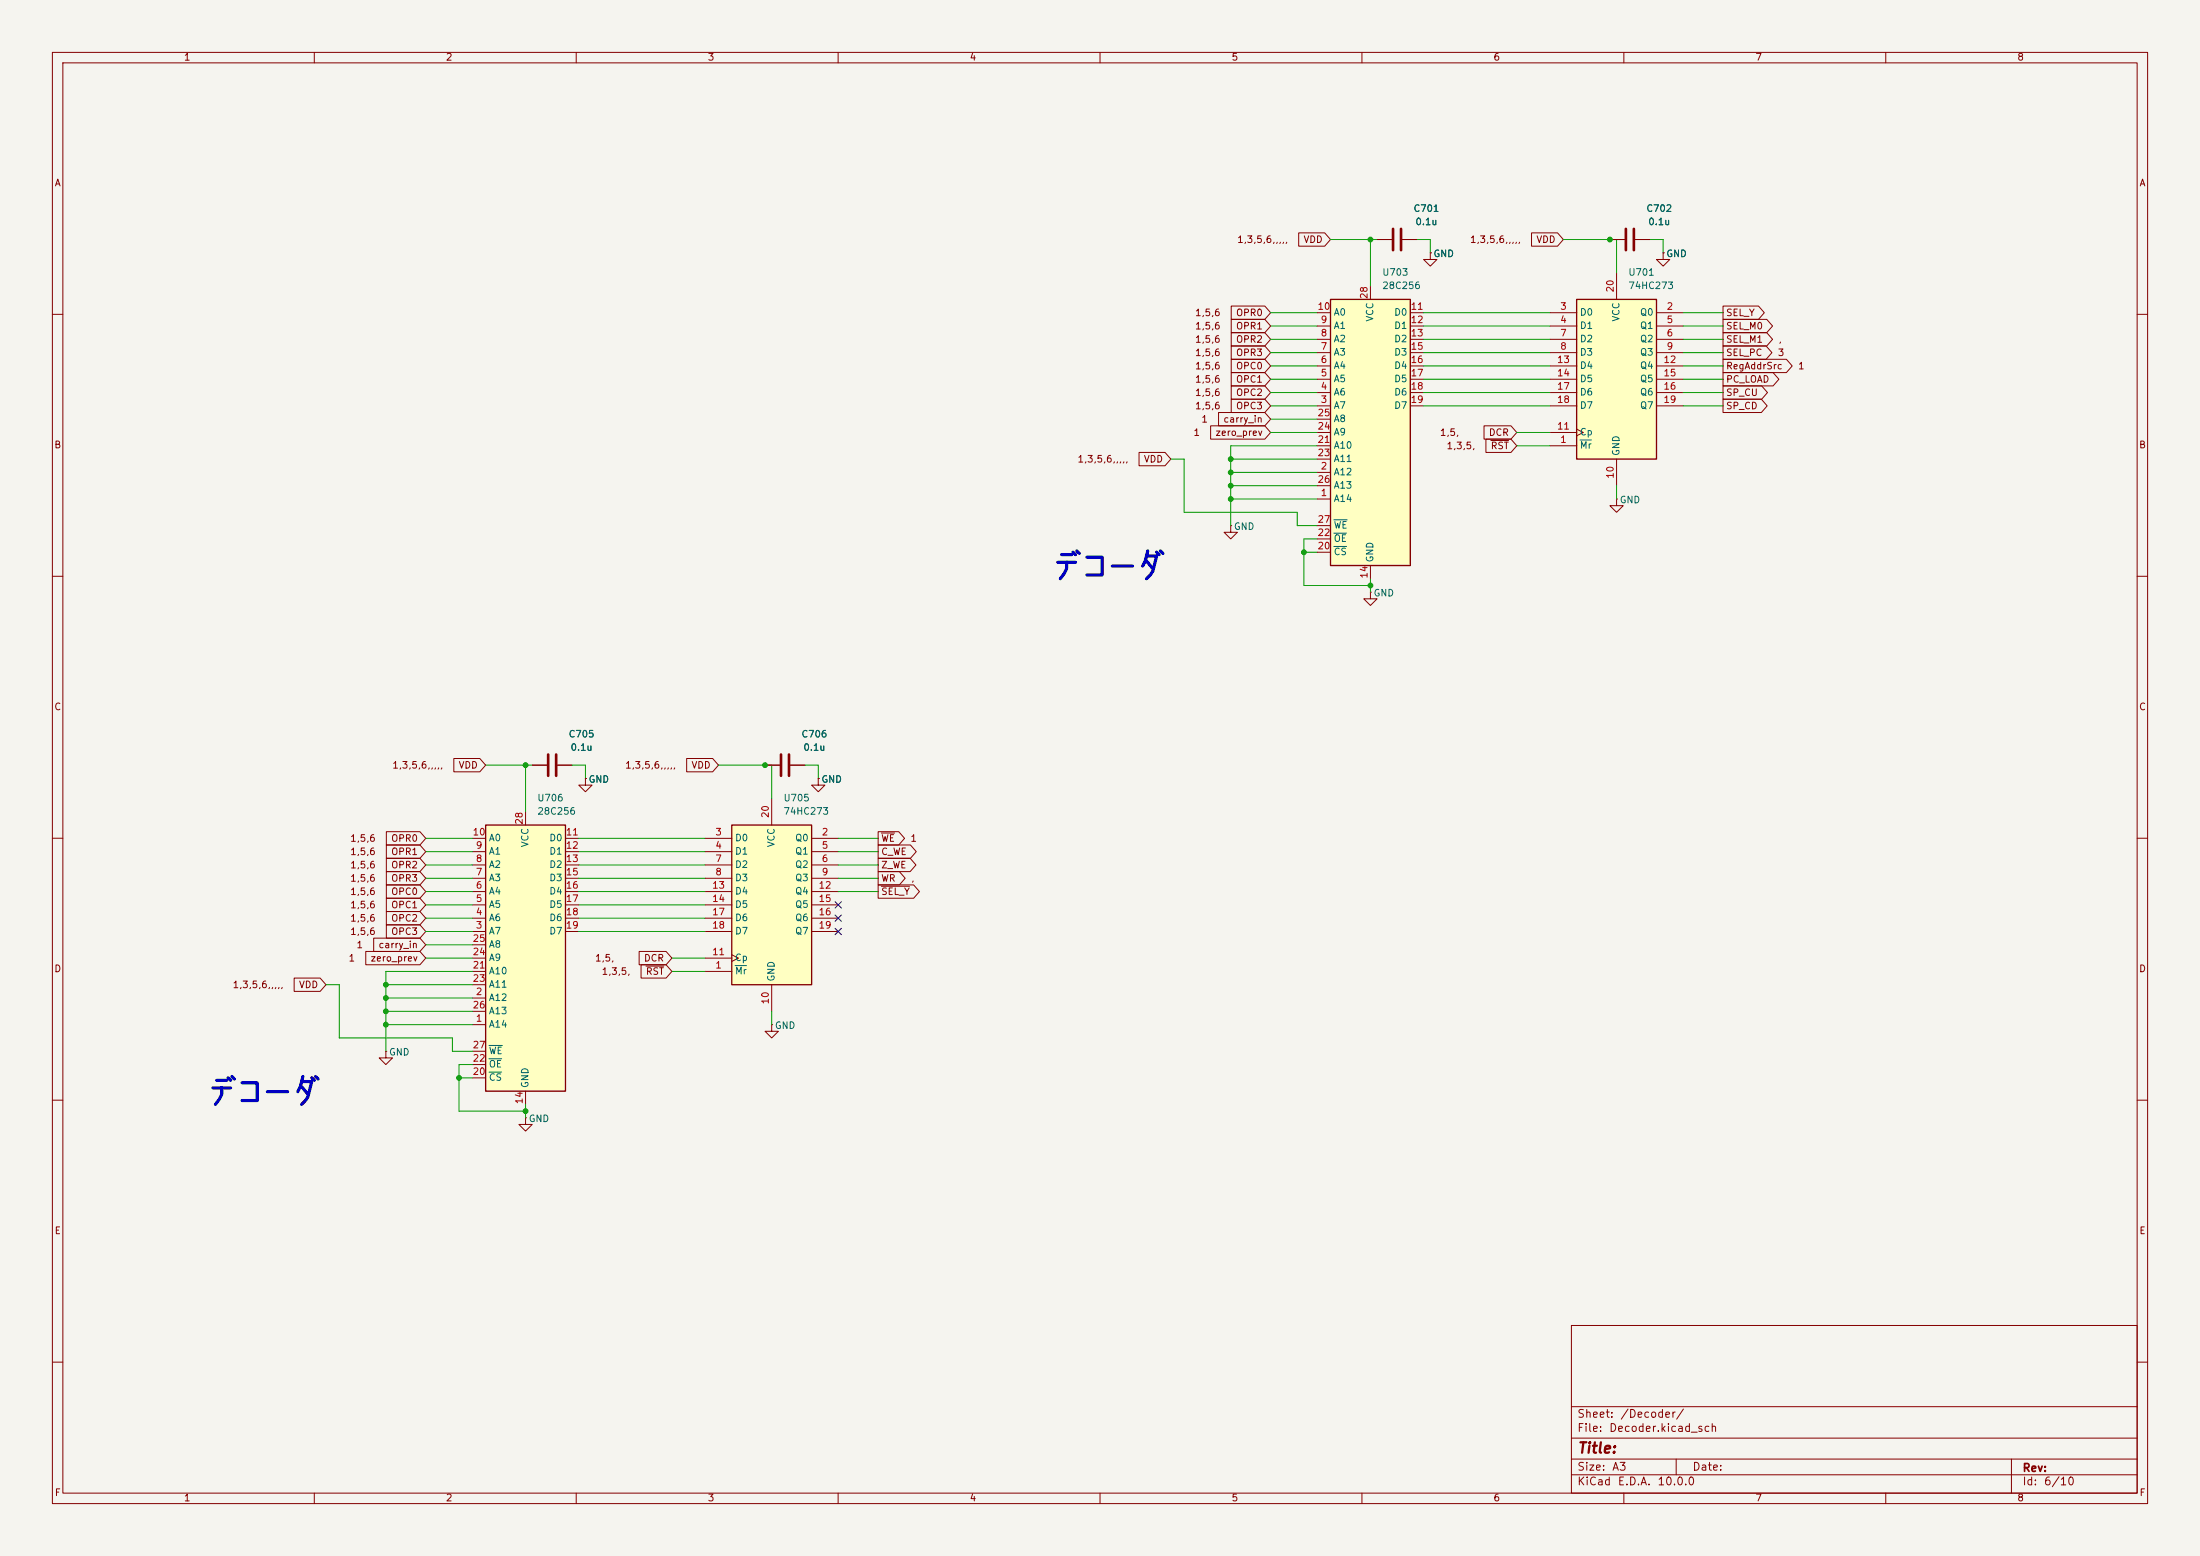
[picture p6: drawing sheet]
<svg xmlns="http://www.w3.org/2000/svg" width="420mm" height="297mm" viewBox="0 0 420 297" stroke-linecap="round" stroke-linejoin="round" font-family="sans-serif">
<path d="M0 0h420v297h-420z" fill="#f5f4ef" stroke="#f5f4ef" stroke-width=".19"/>
<g fill="none" stroke="#840000" stroke-width=".19">
<path d="M10 10h400v277h-400zM12 12h396v273h-396zM60 10v2M110 10v2M160 10v2M210 10v2M260 10v2M310 10v2M360 10v2M10 60h2M408 60h2M10 110h2"/>
<path d="M261.6 113v1.3h1.3l-1.3 1.3-1.3-1.3h1.3M261.6 113h.1M408 110h2M10 160h2M408 160h2M10 210h2M73.7 200.7v1.2h1.2l-1.2 1.3-1.3-1.3h1.3M73.7 200.7h.1M408 210h2M300 253h108v32h-108zM10 260h2M300 278.5h108"/>
<path d="M300 274.5h108M300 268.5h108M320 278.5v3M384 278.5v6.5M408 260h2M60 285v2M110 285v2M160 285v2M210 285v2M260 285v2M300 281.5h108M310 285v2"/>
<path d="M360 285v2"/>
</g>
<path d="M254 57.2h15.2v50.8h-15.2z" fill="#ffffc2"/>
<path d="M254 57.2h15.2v50.8h-15.2z" fill="none" stroke="#840000" stroke-width=".25"/>
<g fill="none" stroke="#840000" stroke-width=".19">
<path d="M251.5 59.7h2.5M261.6 54.6v2.6M269.2 59.7h2.6M251.5 77.5h2.5M251.5 74.9h2.5M251.5 72.4h2.5M251.5 69.9h2.5M251.5 67.3h2.5M251.5 64.8h2.5M251.5 62.2h2.5M269.2 77.5h2.6M269.2 74.9h2.6"/>
<path d="M269.2 72.4h2.6M269.2 69.9h2.6M269.2 67.3h2.6M269.2 64.8h2.6M269.2 62.2h2.6M251.5 95.3h2.5M251.5 90.2h2.5M251.5 85.1h2.5M251.5 87.6h2.5M251.5 82.6h2.5M251.5 80h2.5M251.5 92.7h2.5"/>
<path d="M251.5 105.4h2.5M251.5 102.9h2.5M251.5 100.3h2.5M261.6 108v2.5"/>
</g>
<path d="M254.6 99.2h2.6M254.6 104.3h2.5M254.6 101.8h2.5" fill="none" stroke="#006464" stroke-width=".19"/>
<path d="M92.7 157.5h15.2v50.8h-15.2z" fill="#ffffc2"/>
<path d="M92.7 157.5h15.2v50.8h-15.2z" fill="none" stroke="#840000" stroke-width=".25"/>
<g fill="none" stroke="#840000" stroke-width=".19">
<path d="M273 48.3v1.2h1.3l-1.3 1.3-1.2-1.3h1.2M273 48.3h.1M317.5 48.3v1.2h1.3l-1.3 1.3-1.3-1.3h1.3M317.5 48.3h.1M308.6 95.3v1.2h1.3l-1.3 1.3-1.3-1.3h1.3M308.6 95.3h.1M100.3 154.9v2.6M101.6 146.1h2.8M106.4 146.1h2.8M111.8 148.6v1.3h1.2l-1.2 1.2-1.3-1.2h1.3M111.8 148.6h.1M90.2 177.8h2.5"/>
<path d="M90.2 175.3h2.5M90.2 172.7h2.5M90.2 170.2h2.5M90.2 167.6h2.5M90.2 165.1h2.5M90.2 162.6h2.5M90.2 160h2.5M107.9 177.8h2.6M107.9 175.3h2.6M107.9 172.7h2.6M107.9 170.2h2.6M107.9 167.6h2.6"/>
<path d="M107.9 165.1h2.6M107.9 162.6h2.6M107.9 160h2.6M90.2 195.6h2.5M90.2 190.5h2.5M90.2 185.4h2.5M90.2 188h2.5M90.2 182.9h2.5M90.2 180.3h2.5M90.2 193h2.5M90.2 205.7h2.5M90.2 203.2h2.5"/>
<path d="M90.2 200.7h2.5M100.3 208.3v2.5"/>
</g>
<path d="M93.3 199.6h2.6M93.3 204.6h2.5M93.3 202.1h2.5" fill="none" stroke="#006464" stroke-width=".19"/>
<path d="M104.6 144v4.1M106.2 144v4.1" fill="none" stroke="#840000" stroke-width=".51"/>
<path d="M301 57.2h15.2v30.4h-15.2z" fill="#ffffc2"/>
<path d="M301 57.2h15.2v30.4h-15.2z" fill="none" stroke="#840000" stroke-width=".25"/>
<g fill="none" stroke="#840000" stroke-width=".19">
<path d="M295.9 59.7h5.1M308.6 52.1v5.1M316.2 59.7h5.1M295.9 62.2h5.1M295.9 64.8h5.1M295.9 67.3h5.1M295.9 69.9h5.1M295.9 72.4h5.1M295.9 74.9h5.1M295.9 77.5h5.1M316.2 62.2h5.1M316.2 64.8h5.1"/>
<path d="M316.2 67.3h5.1M316.2 69.9h5.1M316.2 72.4h5.1M316.2 74.9h5.1M316.2 77.5h5.1M295.9 85.1h5.1M295.9 82.6h5.1M301 81.9l1.3 .7-1.3 .6M308.6 87.6v5.1M156.2 148.6v1.3h1.3l-1.3 1.2-1.3-1.2h1.3M156.2 148.6h.1M147.3 195.6v1.3h1.3l-1.3 1.2-1.3-1.2h1.3"/>
<path d="M147.3 195.6h.1"/>
</g>
<path d="M301.6 84h2.2" fill="none" stroke="#006464" stroke-width=".19"/>
<path d="M139.7 157.5h15.2v30.5h-15.2z" fill="#ffffc2"/>
<path d="M139.7 157.5h15.2v30.5h-15.2z" fill="none" stroke="#840000" stroke-width=".25"/>
<g fill="none" stroke="#840000" stroke-width=".19">
<path d="M235 58.4h6.5l1.1 1.3-1.1 1.3h-6.5zM247.9 44.4h5l1.1 1.3-1.1 1.3h-5zM262.9 45.7h2.8M267.7 45.7h2.8M273 48.3h.1M292.4 44.4h4.9l1.1 1.3-1.1 1.3h-4.9zM307.3 45.7h2.8M312.2 45.7h2.8M317.5 48.3h.1M328.9 58.4h6.8l1.1 1.3-1.1 1.3h-6.8zM232.6 78.7h8.9l1.1 1.3-1.1 1.3h-8.9zM235 71.1h6.5l1.1 1.3-1.1 1.3h-6.5z"/>
<path d="M235 73.7h6.5l1.1 1.2-1.1 1.3h-6.5zM235 76.2h6.5l1.1 1.3-1.1 1.2h-6.5zM235 66h6.5l1.1 1.3-1.1 1.3h-6.5zM235 63.5h6.5l1.1 1.3-1.1 1.2h-6.5zM235 68.6h6.5l1.1 1.3-1.1 1.2h-6.5zM235 61h6.5l1.1 1.2-1.1 1.3h-6.5zM328.9 76.2h7.4l1.1 1.3-1.1 1.2h-7.4zM328.9 61h8.4l1.1 1.2-1.1 1.3h-8.4zM328.9 73.7h7.4l1.1 1.2-1.1 1.3h-7.4zM328.9 63.5h8.4l1.1 1.3-1.1 1.2h-8.4zM328.9 66h8.3l1.1 1.3-1.1 1.3h-8.3zM328.9 68.6h12.1l1.1 1.3-1.1 1.2h-12.1z"/>
<path d="M328.9 71.1h9.6l1.1 1.3-1.1 1.3h-9.6zM217.4 86.4h5l1.1 1.2-1.1 1.3h-5zM231.1 81.3h10.4l1.1 1.3-1.1 1.2h-10.4zM283.3 81.3h5.1l1.2 1.3-1.2 1.2h-5.1zM283.7 83.8h4.7l1.2 1.3-1.2 1.3h-4.7zM284.6 84.1h3.4M234.9 100.3v1.3h1.3l-1.3 1.3-1.2-1.3h1.2M234.9 100.3h.1M73.8 158.7h6.4l1.1 1.3-1.1 1.3h-6.4zM86.6 144.8h5l1.1 1.3-1.1 1.2h-5zM101.6 146.1h2.8M106.4 146.1h2.8"/>
<path d="M111.8 148.6h.1M131.1 144.8h4.9l1.2 1.3-1.2 1.2h-4.9zM146 146.1h2.8M147.3 152.4v5.1M150.9 146.1h2.8M156.2 148.6h.1M167.6 158.7h4l1.1 1.3-1.1 1.3h-4zM168.2 159h2.6M71.3 179.1h8.9l1.1 1.2-1.1 1.3h-8.9zM73.8 171.4h6.4l1.1 1.3-1.1 1.3h-6.4zM73.8 168.9h6.4l1.1 1.3-1.1 1.3h-6.4zM73.8 161.3h6.4l1.1 1.3-1.1 1.2h-6.4z"/>
<path d="M73.8 174h6.4l1.1 1.3-1.1 1.2h-6.4zM73.8 163.8h6.4l1.1 1.3-1.1 1.3h-6.4zM73.8 176.5h6.4l1.1 1.3-1.1 1.3h-6.4zM73.8 166.4h6.4l1.1 1.2-1.1 1.3h-6.4zM134.6 160h5.1M134.6 162.6h5.1M134.6 165.1h5.1M134.6 167.6h5.1M134.6 170.2h5.1M134.6 172.7h5.1M134.6 175.3h5.1M134.6 177.8h5.1"/>
<path d="M154.9 160h5.1M154.9 162.6h5.1M154.9 165.1h5.1M154.9 167.6h5.1M154.9 170.2h5.1M154.9 172.7h5.1M154.9 175.3h5.1M154.9 177.8h5.1M167.6 161.3h6.2l1.1 1.3-1.1 1.2h-6.2zM167.6 168.9h6.8l1.1 1.3-1.1 1.3h-6.8zM167.6 163.8h6.2l1.1 1.3-1.1 1.3h-6.2zM167.6 166.4h4.1l1.1 1.2-1.1 1.3h-4.1z"/>
<path d="M168.2 169.2h5.4M56.2 186.7h4.9l1.1 1.3-1.1 1.2h-4.9zM69.8 181.6h10.4l1.1 1.3-1.1 1.3h-10.4zM122 181.6h5.2l1.1 1.3-1.1 1.3h-5.2zM122.4 184.1h4.8l1.1 1.3-1.1 1.3h-4.8zM123.3 184.4h3.4M134.6 185.4h5.1M134.6 182.9h5.1M139.7 182.2l1.3 .7-1.3 .6M147.3 188v5M100.3 213.4v1.2h1.3l-1.3 1.3-1.2-1.3h1.2M100.3 213.4h.1"/>
</g>
<path d="M140.3 184.3h2.2" fill="none" stroke="#006464" stroke-width=".19"/>
<path d="M265.9 43.7v4.1M267.5 43.7v4.1M310.4 43.7v4.1M311.9 43.7v4.1M149.1 144v4.1M150.6 144v4.1" fill="none" stroke="#840000" stroke-width=".51"/>
<g fill="none" stroke="#009600" stroke-width=".19">
<path d="M242.6 59.7h8.9M254 45.7h8.9M261.6 45.7v8.9M270.5 45.7h2.5v2.6M271.8 59.7h24.1M298.4 45.7h10.2v6.4M315 45.7h2.5v2.6M321.3 59.7h7.6M242.6 64.8h8.9M242.6 69.9h8.9M242.6 67.3h8.9M242.6 62.2h8.9"/>
<path d="M242.6 74.9h8.9M242.6 72.4h8.9M242.6 77.5h8.9M271.8 64.8h24.1M271.8 69.9h24.1M271.8 67.3h24.1M271.8 62.2h24.1M271.8 74.9h24.1M271.8 72.4h24.1M271.8 77.5h24.1M321.3 64.8h7.6M321.3 69.9h7.6"/>
<path d="M321.3 67.3h7.6M321.3 62.2h7.6M321.3 74.9h7.6M321.3 72.4h7.6M321.3 77.5h7.6M223.5 87.6h2.6v10.2h21.5v2.5h3.9M234.9 87.6h16.6M234.9 92.7h16.6M234.9 90.2h16.6M234.9 95.3h16.6M242.6 80h8.9M242.6 82.6h8.9"/>
<path d="M251.5 85.1h-16.6v15.2M289.6 82.6h6.3M289.6 85.1h6.3M308.6 92.7v2.6M248.9 105.4h2.6M251.5 102.9h-2.6v8.9h12.7M261.6 110.5v2.5M92.7 146.1h8.9M100.3 146.1v8.8M109.2 146.1h2.6v2.5M137.2 146.1h10.1v6.3M153.7 146.1h2.5v2.5"/>
<path d="M81.3 160h8.9M81.3 162.6h8.9M81.3 167.6h8.9M81.3 165.1h8.9M81.3 170.2h8.9M81.3 177.8h8.9M81.3 175.3h8.9M81.3 172.7h8.9M110.5 160h24.1M110.5 162.6h24.1M110.5 167.6h24.1M110.5 165.1h24.1"/>
<path d="M110.5 170.2h24.1M110.5 177.8h24.1M110.5 175.3h24.1M110.5 172.7h24.1M160 160h7.6M160 162.6h7.6M160 167.6h7.6M160 165.1h7.6M160 170.2h7.6M62.2 188h2.6v10.1h21.6v2.6h3.8M73.7 188h16.5M73.7 195.6h16.5"/>
<path d="M73.7 190.5h16.5M73.7 193h16.5M81.3 182.9h8.9M81.3 180.3h8.9M90.2 185.4h-16.5v15.3M128.3 185.4h6.3M128.3 182.9h6.3M147.3 193v2.6M87.6 205.7h2.6M90.2 203.2h-2.6v8.9h12.7M100.3 210.8v2.6"/>
</g>
<path d="M159.4 172.1l1.2 1.2M159.4 174.7l1.2 1.2M159.4 177.2l1.2 1.2M160.6 172.1l-1.2 1.2M160.6 174.7l-1.2 1.2M160.6 177.2l-1.2 1.2" fill="none" stroke="#000084" stroke-width=".19"/>
<g fill="#009600" stroke="#009600" stroke-width=".19">
<circle cx="73.7" cy="193" r=".46"/>
<circle cx="73.7" cy="195.6" r=".46"/>
<circle cx="73.7" cy="190.5" r=".46"/>
<circle cx="87.6" cy="205.7" r=".46"/>
<circle cx="307.3" cy="45.7" r=".46"/>
<circle cx="146" cy="146.1" r=".46"/>
<circle cx="261.6" cy="45.7" r=".46"/>
<circle cx="234.9" cy="90.2" r=".46"/>
<circle cx="234.9" cy="92.7" r=".46"/>
<circle cx="234.9" cy="95.3" r=".46"/>
<circle cx="234.9" cy="87.6" r=".46"/>
<circle cx="248.9" cy="105.4" r=".46"/>
<circle cx="261.6" cy="111.8" r=".46"/>
<circle cx="73.7" cy="188" r=".46"/>
<circle cx="100.3" cy="146.1" r=".46"/>
<circle cx="100.3" cy="212.1" r=".46"/>
</g>
<g font-size="5.1" fill="#0000c2">
<text x="200.5" y="112.2">デコーダ</text>
<text x="39.2" y="212.6">デコーダ</text>
</g>
<text font-size="2" fill="#840000" x="301" y="277.9">Title:</text>
<g font-size="1.5" fill="#840000">
<text x="301" y="273.7">File:</text>
<text x="301" y="271">Sheet:</text>
<text x="307.1" y="273.7">Decoder.kicad_sch</text>
<text x="309.2" y="271">/Decoder/</text>
<text x="301" y="281.1">Size:</text>
<text x="307.6" y="281.1">A3</text>
<text x="323" y="281.1">Date:</text>
<text x="386" y="281.3">Rev:</text>
<text x="301" y="283.9">KiCad</text>
<text x="308.7" y="283.9">E.D.A.</text>
<text x="316.3" y="283.9">10.0.0</text>
<text x="386" y="283.9">Id:</text>
<text x="390.1" y="283.9">6/10</text>
</g>
<g font-size="1.3" fill="#840000">
<text x="35" y="11.9">1</text>
<text x="85" y="11.9">2</text>
<text x="135" y="11.9">3</text>
<text x="185" y="11.9">4</text>
<text x="235" y="11.9">5</text>
<text x="285" y="11.9">6</text>
<text x="335" y="11.9">7</text>
<text x="385" y="11.9">8</text>
<text x="10.3" y="35.9">A</text>
<text x="408.3" y="35.9">A</text>
<text x="236.1" y="46.7">1,3,5,6,,,,,</text>
<text x="248.7" y="46.7">VDD</text>
<text x="280.5" y="46.7">1,3,5,6,,,,,</text>
<text x="293.2" y="46.7">VDD</text>
<text x="228" y="60.6">1,5,6</text>
<text x="228" y="65.7">1,5,6</text>
<text x="228" y="63.2">1,5,6</text>
<text x="235.9" y="60.6">OPR0</text>
<text x="235.9" y="65.7">OPR2</text>
<text x="235.9" y="63.2">OPR1</text>
<text x="329.4" y="60.6">SEL_Y</text>
<text x="329.4" y="63.2">SEL_M0</text>
<text x="329.4" y="65.7">SEL_M1</text>
<text x="339.4" y="65.7">,</text>
<text x="228" y="68.3">1,5,6</text>
<text x="228" y="70.8">1,5,6</text>
<text x="235.9" y="68.3">OPR3</text>
<text x="235.9" y="70.8">OPC0</text>
<text x="329.4" y="68.3">SEL_PC</text>
<text x="329.4" y="70.8">RegAddrSrc</text>
<text x="339.3" y="68.3">3</text>
<text x="343.2" y="70.8">1</text>
<text x="228" y="73.3">1,5,6</text>
<text x="228" y="75.9">1,5,6</text>
<text x="235.9" y="73.3">OPC1</text>
<text x="235.9" y="75.9">OPC2</text>
<text x="329.4" y="75.9">SP_CU</text>
<text x="329.4" y="73.3">PC_LOAD</text>
<text x="227.7" y="83.5">1</text>
<text x="228" y="78.4">1,5,6</text>
<text x="229.2" y="81">1</text>
<text x="231.9" y="83.5">zero_prev</text>
<text x="233.4" y="81">carry_in</text>
<text x="235.9" y="78.4">OPC3</text>
<text x="274.8" y="83.5">1,5,</text>
<text x="284.1" y="83.5">DCR</text>
<text x="329.4" y="78.4">SP_CD</text>
<text x="10.3" y="85.9">B</text>
<text x="205.6" y="88.6">1,3,5,6,,,,,</text>
<text x="218.3" y="88.6">VDD</text>
<text x="276.1" y="86">1,3,5,</text>
<text x="284.5" y="86">RST</text>
<text x="408.2" y="85.9">B</text>
<text x="10.3" y="135.9">C</text>
<text x="408.2" y="135.9">C</text>
<text x="74.8" y="147">1,3,5,6,,,,,</text>
<text x="87.4" y="147">VDD</text>
<text x="119.2" y="147">1,3,5,6,,,,,</text>
<text x="131.9" y="147">VDD</text>
<text x="66.7" y="161">1,5,6</text>
<text x="74.6" y="161">OPR0</text>
<text x="168.1" y="161">WE</text>
<text x="173.7" y="161">1</text>
<text x="66.7" y="163.5">1,5,6</text>
<text x="66.7" y="166.1">1,5,6</text>
<text x="74.6" y="163.5">OPR1</text>
<text x="74.6" y="166.1">OPR2</text>
<text x="168.1" y="163.5">C_WE</text>
<text x="168.1" y="166.1">Z_WE</text>
<text x="66.7" y="173.7">1,5,6</text>
<text x="66.7" y="171.1">1,5,6</text>
<text x="66.7" y="168.6">1,5,6</text>
<text x="74.6" y="173.7">OPC1</text>
<text x="74.6" y="171.1">OPC0</text>
<text x="74.6" y="168.6">OPR3</text>
<text x="168.1" y="171.1">SEL_Y</text>
<text x="168.1" y="168.6">WR</text>
<text x="173.8" y="168.6">,</text>
<text x="66.7" y="176.2">1,5,6</text>
<text x="66.7" y="178.8">1,5,6</text>
<text x="74.6" y="176.2">OPC2</text>
<text x="74.6" y="178.8">OPC3</text>
<text x="10.3" y="185.9">D</text>
<text x="66.4" y="183.8">1</text>
<text x="68" y="181.3">1</text>
<text x="70.6" y="183.8">zero_prev</text>
<text x="72.1" y="181.3">carry_in</text>
<text x="113.5" y="183.8">1,5,</text>
<text x="122.8" y="183.8">DCR</text>
<text x="408.2" y="185.9">D</text>
<text x="44.3" y="188.9">1,3,5,6,,,,,</text>
<text x="57" y="188.9">VDD</text>
<text x="114.8" y="186.4">1,3,5,</text>
<text x="123.2" y="186.4">RST</text>
<text x="10.3" y="235.9">E</text>
<text x="408.3" y="235.9">E</text>
<text x="10.3" y="285.9">F</text>
<text x="35" y="286.9">1</text>
<text x="85" y="286.9">2</text>
<text x="135" y="286.9">3</text>
<text x="185" y="286.9">4</text>
<text x="235" y="286.9">5</text>
<text x="285" y="286.9">6</text>
<text x="335" y="286.9">7</text>
<text x="385" y="286.9">8</text>
<text x="408.3" y="285.9">F</text>
</g>
<g font-size="1.3" fill="#006464">
<text x="269.7" y="40.7">C701</text>
<text x="314.2" y="40.7">C702</text>
<text x="270.1" y="43.3">0.1u</text>
<text x="314.6" y="43.3">0.1u</text>
<text x="263.8" y="52.9">U703</text>
<text x="273.6" y="49.4">GND</text>
<text x="310.8" y="52.9">U701</text>
<text x="318" y="49.4">GND</text>
<text x="263.8" y="55.5">28C256</text>
<text x="310.8" y="55.5">74HC273</text>
<text x="254.5" y="65.6">A2</text>
<text x="254.5" y="63.1">A1</text>
<text x="254.5" y="60.6">A0</text>
<text x="262.5" y="61.5" transform="rotate(-90 262.5 61.5)">VCC</text>
<text x="266" y="60.6">D0</text>
<text x="266" y="63.1">D1</text>
<text x="266" y="65.6">D2</text>
<text x="301.5" y="60.6">D0</text>
<text x="301.5" y="63.1">D1</text>
<text x="301.5" y="65.6">D2</text>
<text x="309.5" y="61.5" transform="rotate(-90 309.5 61.5)">VCC</text>
<text x="313" y="60.6">Q0</text>
<text x="313" y="63.1">Q1</text>
<text x="313" y="65.6">Q2</text>
<text x="254.5" y="70.7">A4</text>
<text x="254.5" y="68.2">A3</text>
<text x="266" y="68.2">D3</text>
<text x="266" y="70.7">D4</text>
<text x="301.5" y="68.2">D3</text>
<text x="301.5" y="70.7">D4</text>
<text x="313" y="68.2">Q3</text>
<text x="313" y="70.7">Q4</text>
<text x="254.5" y="75.8">A6</text>
<text x="254.5" y="73.3">A5</text>
<text x="266" y="73.3">D5</text>
<text x="266" y="75.8">D6</text>
<text x="301.5" y="73.3">D5</text>
<text x="301.5" y="75.8">D6</text>
<text x="313" y="73.3">Q5</text>
<text x="313" y="75.8">Q6</text>
<text x="254.5" y="78.3">A7</text>
<text x="254.5" y="83.4">A9</text>
<text x="254.5" y="80.9">A8</text>
<text x="266" y="78.3">D7</text>
<text x="301.5" y="83.4">Cp</text>
<text x="301.5" y="78.3">D7</text>
<text x="313" y="78.3">Q7</text>
<text x="254.5" y="86">A10</text>
<text x="254.5" y="88.5">A11</text>
<text x="301.5" y="86">Mr</text>
<text x="309.5" y="87.1" transform="rotate(-90 309.5 87.1)">GND</text>
<text x="254.5" y="91">A12</text>
<text x="254.5" y="93.6">A13</text>
<text x="235.5" y="101.4">GND</text>
<text x="254.5" y="96.1">A14</text>
<text x="254.5" y="101.2">WE</text>
<text x="309.1" y="96.4">GND</text>
<text x="254.5" y="106.3">CS</text>
<text x="254.5" y="103.7">OE</text>
<text x="262.5" y="107.4" transform="rotate(-90 262.5 107.4)">GND</text>
<text x="262.1" y="114.1">GND</text>
<text x="108.4" y="141.1">C705</text>
<text x="108.8" y="143.6">0.1u</text>
<text x="152.9" y="141.1">C706</text>
<text x="153.3" y="143.6">0.1u</text>
<text x="112.3" y="149.7">GND</text>
<text x="156.7" y="149.7">GND</text>
<text x="102.5" y="155.8">28C256</text>
<text x="102.5" y="153.3">U706</text>
<text x="149.5" y="153.3">U705</text>
<text x="149.5" y="155.8">74HC273</text>
<text x="93.2" y="160.9">A0</text>
<text x="101.2" y="161.8" transform="rotate(-90 101.2 161.8)">VCC</text>
<text x="104.8" y="160.9">D0</text>
<text x="140.2" y="160.9">D0</text>
<text x="148.2" y="161.8" transform="rotate(-90 148.2 161.8)">VCC</text>
<text x="151.7" y="160.9">Q0</text>
<text x="93.2" y="166">A2</text>
<text x="93.2" y="163.4">A1</text>
<text x="104.8" y="163.4">D1</text>
<text x="104.8" y="166">D2</text>
<text x="140.2" y="163.4">D1</text>
<text x="140.2" y="166">D2</text>
<text x="151.7" y="163.4">Q1</text>
<text x="151.7" y="166">Q2</text>
<text x="93.2" y="173.6">A5</text>
<text x="93.2" y="171">A4</text>
<text x="93.2" y="168.5">A3</text>
<text x="104.8" y="168.5">D3</text>
<text x="104.8" y="171">D4</text>
<text x="104.8" y="173.6">D5</text>
<text x="140.2" y="168.5">D3</text>
<text x="140.2" y="171">D4</text>
<text x="140.2" y="173.6">D5</text>
<text x="151.7" y="168.5">Q3</text>
<text x="151.7" y="171">Q4</text>
<text x="151.7" y="173.6">Q5</text>
<text x="93.2" y="178.7">A7</text>
<text x="93.2" y="176.1">A6</text>
<text x="104.8" y="176.1">D6</text>
<text x="104.8" y="178.7">D7</text>
<text x="140.2" y="176.1">D6</text>
<text x="140.2" y="178.7">D7</text>
<text x="151.7" y="176.1">Q6</text>
<text x="151.7" y="178.7">Q7</text>
<text x="93.2" y="183.7">A9</text>
<text x="93.2" y="181.2">A8</text>
<text x="140.2" y="183.7">Cp</text>
<text x="93.2" y="191.4">A12</text>
<text x="93.2" y="186.3">A10</text>
<text x="93.2" y="188.8">A11</text>
<text x="140.2" y="186.3">Mr</text>
<text x="148.2" y="187.5" transform="rotate(-90 148.2 187.5)">GND</text>
<text x="93.2" y="196.4">A14</text>
<text x="93.2" y="193.9">A13</text>
<text x="147.8" y="196.7">GND</text>
<text x="74.2" y="201.8">GND</text>
<text x="93.2" y="201.5">WE</text>
<text x="93.2" y="206.6">CS</text>
<text x="93.2" y="204.1">OE</text>
<text x="101.2" y="207.8" transform="rotate(-90 101.2 207.8)">GND</text>
<text x="100.8" y="214.5">GND</text>
</g>
<g font-size="1.3" fill="#a90000">
<text x="251.4" y="59.4">10</text>
<text x="261.4" y="57.2" transform="rotate(-90 261.4 57.2)">28</text>
<text x="269.2" y="59.4">11</text>
<text x="297.7" y="59.4">3</text>
<text x="308.4" y="55.9" transform="rotate(-90 308.4 55.9)">20</text>
<text x="318.1" y="59.4">2</text>
<text x="252" y="64.5">8</text>
<text x="252" y="62">9</text>
<text x="269.2" y="62">12</text>
<text x="269.2" y="64.5">13</text>
<text x="297.7" y="62">4</text>
<text x="297.7" y="64.5">7</text>
<text x="318.1" y="62">5</text>
<text x="318.1" y="64.5">6</text>
<text x="252" y="69.6">6</text>
<text x="252" y="67.1">7</text>
<text x="269.2" y="67.1">15</text>
<text x="269.2" y="69.6">16</text>
<text x="297.1" y="69.6">13</text>
<text x="297.7" y="67.1">8</text>
<text x="317.5" y="69.6">12</text>
<text x="318.1" y="67.1">9</text>
<text x="252" y="77.2">3</text>
<text x="252" y="74.7">4</text>
<text x="252" y="72.1">5</text>
<text x="269.2" y="72.1">17</text>
<text x="269.2" y="74.7">18</text>
<text x="269.2" y="77.2">19</text>
<text x="297.1" y="72.1">14</text>
<text x="297.1" y="74.7">17</text>
<text x="297.1" y="77.2">18</text>
<text x="317.5" y="72.1">15</text>
<text x="317.5" y="74.7">16</text>
<text x="317.5" y="77.2">19</text>
<text x="251.4" y="82.3">24</text>
<text x="251.4" y="79.8">25</text>
<text x="297.1" y="82.3">11</text>
<text x="251.4" y="84.8">21</text>
<text x="251.4" y="87.4">23</text>
<text x="252" y="89.9">2</text>
<text x="297.7" y="84.8">1</text>
<text x="251.4" y="92.5">26</text>
<text x="252" y="95">1</text>
<text x="308.4" y="91.5" transform="rotate(-90 308.4 91.5)">10</text>
<text x="251.4" y="100.1">27</text>
<text x="251.4" y="105.2">20</text>
<text x="251.4" y="102.6">22</text>
<text x="261.4" y="110.5" transform="rotate(-90 261.4 110.5)">14</text>
<text x="90.1" y="159.8">10</text>
<text x="100.1" y="157.5" transform="rotate(-90 100.1 157.5)">28</text>
<text x="107.9" y="159.8">11</text>
<text x="136.5" y="159.8">3</text>
<text x="147.1" y="156.3" transform="rotate(-90 147.1 156.3)">20</text>
<text x="156.8" y="159.8">2</text>
<text x="90.7" y="167.4">7</text>
<text x="90.7" y="164.8">8</text>
<text x="90.7" y="162.3">9</text>
<text x="107.9" y="162.3">12</text>
<text x="107.9" y="164.8">13</text>
<text x="107.9" y="167.4">15</text>
<text x="136.5" y="162.3">4</text>
<text x="136.5" y="164.8">7</text>
<text x="136.5" y="167.4">8</text>
<text x="156.8" y="162.3">5</text>
<text x="156.8" y="164.8">6</text>
<text x="156.8" y="167.4">9</text>
<text x="90.7" y="172.5">5</text>
<text x="90.7" y="169.9">6</text>
<text x="107.9" y="169.9">16</text>
<text x="107.9" y="172.5">17</text>
<text x="135.8" y="169.9">13</text>
<text x="135.8" y="172.5">14</text>
<text x="156.2" y="169.9">12</text>
<text x="156.2" y="172.5">15</text>
<text x="90.7" y="177.5">3</text>
<text x="90.7" y="175">4</text>
<text x="107.9" y="175">18</text>
<text x="107.9" y="177.5">19</text>
<text x="135.8" y="175">17</text>
<text x="135.8" y="177.5">18</text>
<text x="156.2" y="175">16</text>
<text x="156.2" y="177.5">19</text>
<text x="90.1" y="185.2">21</text>
<text x="90.1" y="182.6">24</text>
<text x="90.1" y="180.1">25</text>
<text x="135.8" y="182.6">11</text>
<text x="136.5" y="185.2">1</text>
<text x="90.1" y="187.7">23</text>
<text x="90.7" y="190.2">2</text>
<text x="147.1" y="191.8" transform="rotate(-90 147.1 191.8)">10</text>
<text x="90.1" y="192.8">26</text>
<text x="90.7" y="195.3">1</text>
<text x="90.1" y="202.9">22</text>
<text x="90.1" y="200.4">27</text>
<text x="90.1" y="205.5">20</text>
<text x="100.1" y="210.9" transform="rotate(-90 100.1 210.9)">14</text>
</g>
</svg>
